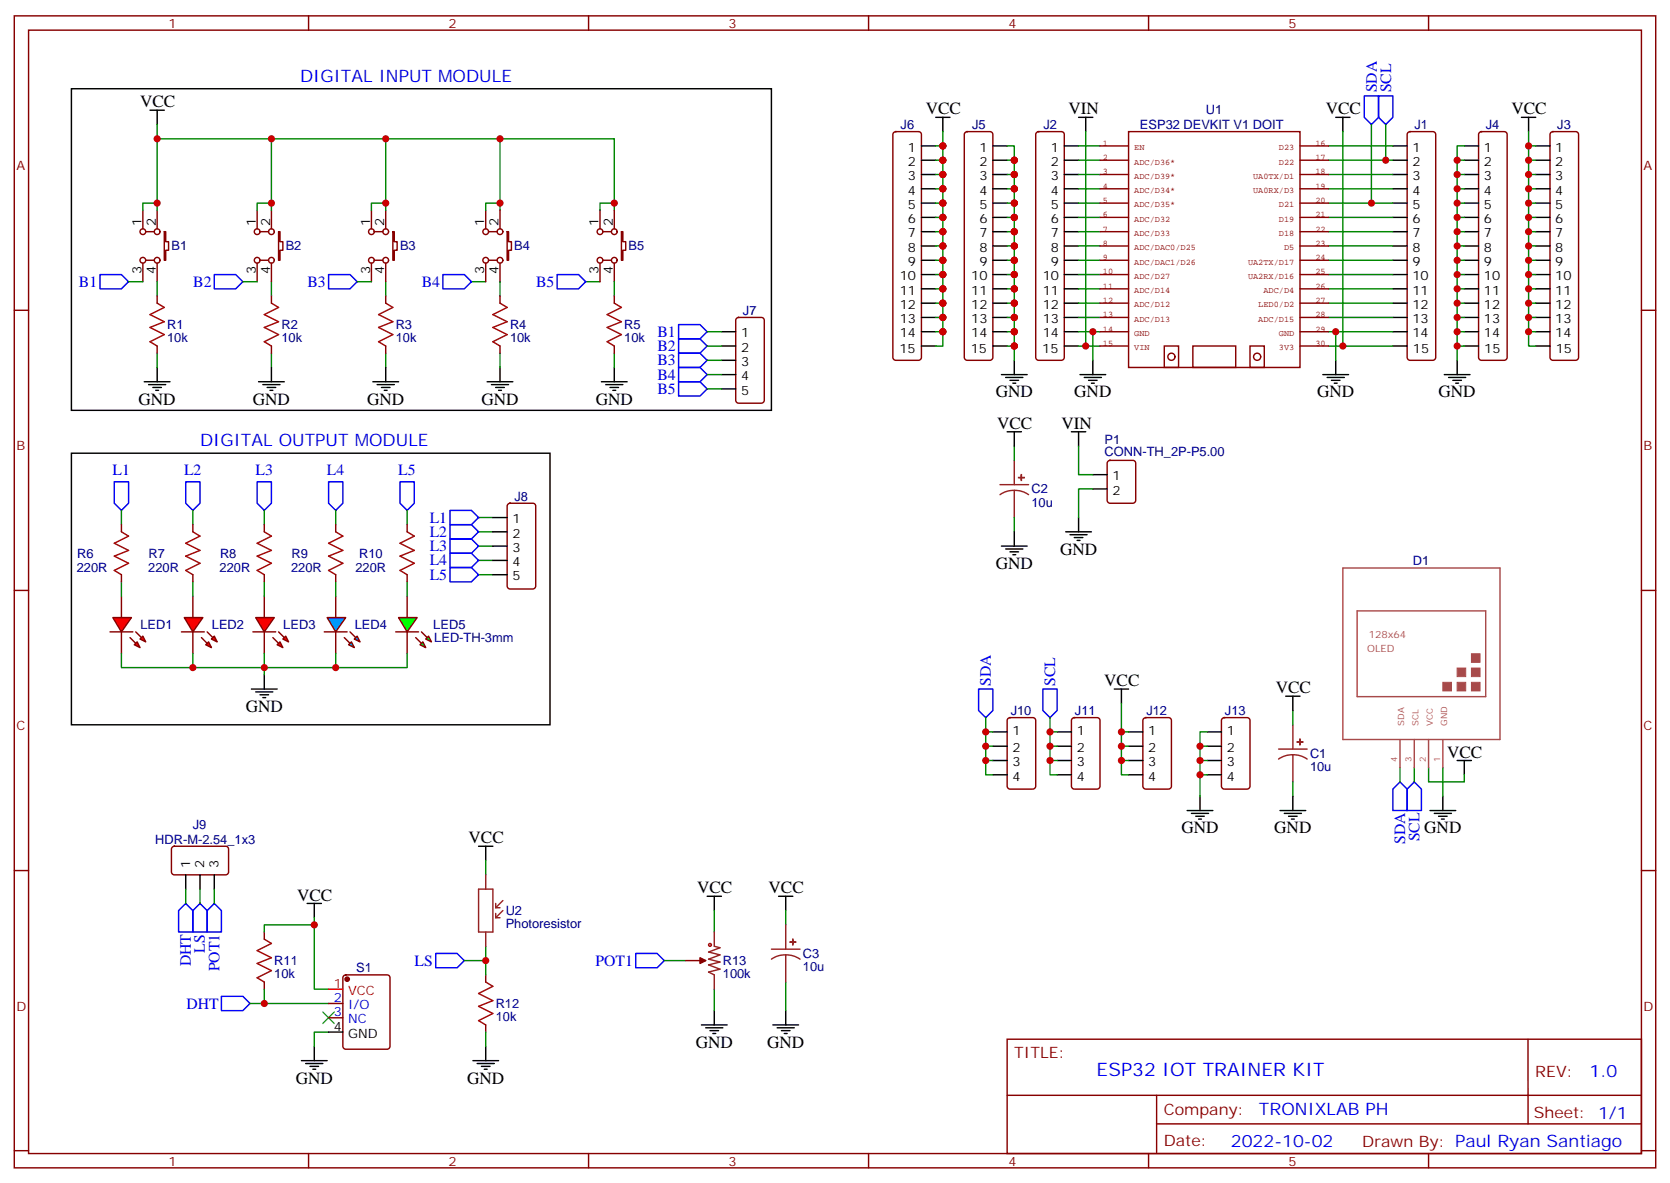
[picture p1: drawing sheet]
<svg xmlns="http://www.w3.org/2000/svg" width="412mm" height="292mm" viewBox="0 0 412 292" stroke-linecap="round" stroke-linejoin="round" font-family="sans-serif">
<g fill="none" stroke="#870000" stroke-width=".35">
<path d="M3.5 3.9h405.4v284.4h-405.4zM7.1 7.4h398.2v277.3h-398.2zM76.2 3.9v3.5M145.3 3.9v3.5M214.5 3.9v3.5M283.6 3.9v3.5M352.8 3.9v3.5M220.7 32.7l.5-.2h5.6a.71 .71 0 0 1 .7 .7v55a.76 .76 0 0 1-.7 .7h-5.6a.76 .76 0 0 1-.7-.7v-55zM238.4 32.7l.4-.2h5.7a.71 .71 0 0 1 .7 .7v55a.76 .76 0 0 1-.7 .7h-5.7a.76 .76 0 0 1-.7-.7v-55zM256 32.7l.5-.2h5.6a.71 .71 0 0 1 .7 .7v55a.76 .76 0 0 1-.7 .7h-5.6a.76 .76 0 0 1-.7-.7v-55zM347.7 32.7l.5-.2h5.6a.71 .71 0 0 1 .7 .7v55a.76 .76 0 0 1-.7 .7h-5.6a.76 .76 0 0 1-.7-.7v-55zM365.4 32.7l.4-.2h5.7a.71 .71 0 0 1 .7 .7v55a.76 .76 0 0 1-.7 .7h-5.7a.76 .76 0 0 1-.7-.7v-55z"/>
<path d="M383 32.7l.5-.2h5.6a.71 .71 0 0 1 .7 .7v55a.76 .76 0 0 1-.7 .7h-5.6a.76 .76 0 0 1-.7-.7v-55zM35.3 51.9v4.6M36 57.2h2.1M38.8 51.9v4.6M40.6 57.2h.3v2.5h.7v2.1h-.7v2.4h-.3zM63.5 51.9v4.6M64.2 57.2h2.1M67 51.9v4.6M68.8 57.2h.3v2.5h.7v2.1h-.7v2.4h-.3zM91.7 51.9v4.6M92.4 57.2h2.1M95.2 51.9v4.6"/>
<path d="M97 57.2h.4v2.5h.7v2.1h-.7v2.4h-.4zM119.9 51.9v4.6M120.6 57.2h2.2M123.5 51.9v4.6M125.2 57.2h.4v2.5h.7v2.1h-.7v2.4h-.4zM148.2 51.9v4.6M148.9 57.2h2.1M151.7 51.9v4.6M153.5 57.2h.3v2.5h.7v2.1h-.7v2.4h-.3zM3.5 76.6h3.6M35.3 64.9v4.6M36 64.2h2.1"/>
<path d="M38.8 64.9v4.6M63.5 64.9v4.6M64.2 64.2h2.1M67 64.9v4.6M91.7 64.9v4.6M92.4 64.2h2.1M95.2 64.9v4.6M119.9 64.9v4.6M120.6 64.2h2.2M123.5 64.9v4.6M148.2 64.9v4.6M148.9 64.2h2.1"/>
<path d="M151.7 64.9v4.6M181.9 78.6l.5-.2h5.6a.71 .71 0 0 1 .7 .7v19.7a.76 .76 0 0 1-.7 .7h-5.6a.76 .76 0 0 1-.7-.7v-19.7zM405.3 76.6h3.6M3.5 145.7h3.6M405.3 145.7h3.6M3.5 214.9h3.6M405.3 214.9h3.6M248.7 256.5h156.6v28.2h-156.6zM377.3 256.5v20.9M248.7 270.4h156.5M285.6 277.4h119.6M285.6 270.4v14.1"/>
<path d="M3.5 284h3.6M76.2 284.7v3.6M145.3 284.7v3.6M214.5 284.7v3.6M283.6 284.7v3.6M352.8 284.7v3.6M405.3 284h3.6"/>
<circle cx="35.3" cy="57.2" r=".71"/>
<circle cx="38.8" cy="57.2" r=".71"/>
<circle cx="63.5" cy="57.2" r=".71"/>
<circle cx="67" cy="57.2" r=".71"/>
<circle cx="91.7" cy="57.2" r=".71"/>
<circle cx="95.3" cy="57.2" r=".71"/>
<circle cx="119.9" cy="57.2" r=".71"/>
<circle cx="123.5" cy="57.2" r=".71"/>
<circle cx="148.2" cy="57.2" r=".71"/>
<circle cx="151.7" cy="57.2" r=".71"/>
<circle cx="35.3" cy="64.2" r=".71"/>
<circle cx="38.8" cy="64.2" r=".71"/>
<circle cx="63.5" cy="64.2" r=".71"/>
<circle cx="67" cy="64.2" r=".71"/>
<circle cx="91.7" cy="64.2" r=".71"/>
<circle cx="95.3" cy="64.2" r=".71"/>
<circle cx="119.9" cy="64.2" r=".71"/>
<circle cx="123.5" cy="64.2" r=".71"/>
<circle cx="148.2" cy="64.2" r=".71"/>
<circle cx="151.7" cy="64.2" r=".71"/>
</g>
<g fill="none" stroke="#000" stroke-width=".35">
<path d="M37 27.2h3.6M38.8 27.2v3.5M227.5 36h3.6M227.5 39.5h3.6M231.1 29h3.5M232.8 29v3.5M245.2 36h3.5M245.2 39.5h3.5M262.8 36h3.5M262.8 39.5h3.5M266.3 29h3.6M268.1 29v3.5"/>
<path d="M329.8 29h3.6M331.6 29v3.5M344 36h3.5M344 39.5h3.5M361.6 36h3.5M361.6 39.5h3.5M375.7 29h3.5M377.5 29v3.5M379.2 36h3.6M379.2 39.5h3.6M227.5 43.1h3.6M227.5 46.6h3.6"/>
<path d="M227.5 50.1h3.6M227.5 53.7h3.6M227.5 57.2h3.6M245.2 43.1h3.5M245.2 46.6h3.5M245.2 50.1h3.5M245.2 53.7h3.5M245.2 57.2h3.5M262.8 43.1h3.5M262.8 46.6h3.5M262.8 50.1h3.5M262.8 53.7h3.5"/>
<path d="M262.8 57.2h3.5M344 43.1h3.5M344 46.6h3.5M344 50.1h3.5M344 53.7h3.5M344 57.2h3.5M361.6 43.1h3.5M361.6 46.6h3.5M361.6 50.1h3.5M361.6 53.7h3.5M361.6 57.2h3.5M379.2 43.1h3.6"/>
<path d="M379.2 46.6h3.6M379.2 50.1h3.6M379.2 53.7h3.6M379.2 57.2h3.6M227.5 60.7h3.6M227.5 64.2h3.6M227.5 67.8h3.6M227.5 71.3h3.6M227.5 74.8h3.6M227.5 78.4h3.6M245.2 60.7h3.5M245.2 64.2h3.5"/>
<path d="M245.2 67.8h3.5M245.2 71.3h3.5M245.2 74.8h3.5M245.2 78.4h3.5M262.8 60.7h3.5M262.8 64.2h3.5M262.8 67.8h3.5M262.8 71.3h3.5M262.8 74.8h3.5M262.8 78.4h3.5M344 60.7h3.5M344 64.2h3.5"/>
<path d="M344 67.8h3.5M344 71.3h3.5M344 74.8h3.5M344 78.4h3.5M361.6 60.7h3.5M361.6 64.2h3.5M361.6 67.8h3.5M361.6 71.3h3.5M361.6 74.8h3.5M361.6 78.4h3.5M379.2 60.7h3.6M379.2 64.2h3.6"/>
<path d="M379.2 67.8h3.6M379.2 71.3h3.6M379.2 74.8h3.6M379.2 78.4h3.6M35.6 94.2h6.4M36.7 94.9h4.2M37.7 95.6h2.2M38.5 96.3h.7M38.8 90.7v3.5M63.9 94.2h6.3M64.9 94.9h4.2M66 95.6h2.1"/>
<path d="M66.7 96.3h.7M67 90.7v3.5M92.1 94.2h6.3M93.1 94.9h4.3M94.2 95.6h2.1M94.9 96.3h.7M95.2 90.7v3.5M120.3 94.2h6.3M121.4 94.9h4.2M122.4 95.6h2.1M123.1 96.3h.7M123.5 90.7v3.5"/>
<path d="M148.5 94.2h6.4M149.6 94.9h4.2M150.6 95.6h2.2M151.3 96.3h.7M151.7 90.7v3.5M178.2 81.9h3.5M178.2 85.4h3.5M178.2 92.5h3.5M178.2 88.9h3.5M178.2 96h3.5M227.5 81.9h3.6M227.5 85.4h3.6"/>
<path d="M245.2 81.9h3.5M245.2 85.4h3.5M247.3 92.5h6.3M248.4 93.2h4.2M249.4 93.9h2.1M250.1 94.6h.7M250.5 88.9v3.6M262.8 81.9h3.5M262.8 85.4h3.5M266.7 92.5h6.3M267.8 93.2h4.2M268.8 93.9h2.1"/>
<path d="M269.5 94.6h.7M269.9 88.9v3.6M326.7 92.5h6.3M327.7 93.2h4.3M328.8 93.9h2.1M329.5 94.6h.7M329.8 88.9v3.6M344 81.9h3.5M344 85.4h3.5M356.7 92.5h6.3M357.7 93.2h4.2M358.8 93.9h2.1"/>
<path d="M359.5 94.6h.7M359.8 88.9v3.6M361.6 81.9h3.5M361.6 85.4h3.5M379.2 81.9h3.6M379.2 85.4h3.6"/>
</g>
<g fill="none" stroke="#008700" stroke-width=".35">
<path d="M38.8 34.3h28.2v17.6M38.8 30.7v21.2M67 34.3h28.2v17.6M95.2 34.3h28.3v17.6M123.5 34.3h28.2v17.6M231.1 36h1.7M231.1 39.5h1.7M232.8 32.5v52.9h-1.7M248.7 36h1.8v52.9M248.7 39.5h1.8M266.3 36h5.3M266.3 39.5h5.3"/>
<path d="M268.1 32.5v52.9M328.1 36h15.9M328.1 39.5h15.9M331.6 32.5v52.9M359.8 39.5h1.8M361.6 36h-1.8v52.9M377.5 32.5v52.9h1.7M377.5 36h1.7M377.5 39.5h1.7M231.1 43.1h1.7M231.1 46.6h1.7M231.1 50.1h1.7"/>
<path d="M231.1 53.7h1.7M231.1 57.2h1.7M248.7 43.1h1.8M248.7 46.6h1.8M248.7 50.1h1.8M248.7 53.7h1.8M248.7 57.2h1.8M266.3 43.1h5.3M266.3 46.6h5.3M266.3 50.1h5.3M266.3 53.7h5.3M266.3 57.2h5.3"/>
<path d="M328.1 43.1h15.9M328.1 46.6h15.9M328.1 50.1h15.9M328.1 53.7h15.9M328.1 57.2h15.9M359.8 43.1h1.8M359.8 46.6h1.8M359.8 50.1h1.8M359.8 53.7h1.8M359.8 57.2h1.8M377.5 43.1h1.7M377.5 46.6h1.7"/>
<path d="M377.5 50.1h1.7M377.5 53.7h1.7M377.5 57.2h1.7M31.7 69.5h3.6M38.8 69.5v3.6M60 69.5h3.5M67 69.5v3.6M88.2 69.5h3.5M95.2 69.5v3.6M116.4 69.5h3.5M123.5 69.5v3.6M144.6 69.5h3.6"/>
<path d="M151.7 69.5v3.6M231.1 60.7h1.7M231.1 64.2h1.7M231.1 67.8h1.7M231.1 71.3h1.7M231.1 74.8h1.7M231.1 78.4h1.7M248.7 60.7h1.8M248.7 64.2h1.8M248.7 67.8h1.8M248.7 71.3h1.8M248.7 74.8h1.8"/>
<path d="M248.7 78.4h1.8M266.3 60.7h5.3M266.3 64.2h5.3M266.3 67.8h5.3M266.3 71.3h5.3M266.3 74.8h5.3M266.3 78.4h5.3M328.1 60.7h15.9M328.1 64.2h15.9M328.1 67.8h15.9M328.1 71.3h15.9M328.1 74.8h15.9"/>
<path d="M328.1 78.4h15.9M359.8 60.7h1.8M359.8 64.2h1.8M359.8 67.8h1.8M359.8 71.3h1.8M359.8 74.8h1.8M359.8 78.4h1.8M377.5 60.7h1.7M377.5 64.2h1.7M377.5 67.8h1.7M377.5 71.3h1.7M377.5 74.8h1.7"/>
<path d="M377.5 78.4h1.7M38.8 87.2v3.5M67 87.2v3.5M95.2 87.2v3.5M123.5 87.2v3.5M151.7 87.2v3.5M174.6 81.9h3.6M174.6 85.4h3.6M174.6 92.5h3.6M174.6 88.9h3.6M231.1 81.9h1.7M248.7 81.9h1.8"/>
<path d="M248.7 85.4h1.8M266.3 81.9h5.3M266.3 85.4h5.3M269.9 81.9v7M328.1 81.9h15.9M328.1 85.4h15.9M329.8 81.9v7M359.8 81.9h1.8M359.8 85.4h1.8M377.5 81.9h1.7"/>
</g>
<path d="M24.7 67.8h5.3l1.7 1.7-1.7 1.8h-5.3zM52.9 67.8h5.3l1.8 1.7-1.8 1.8h-5.3zM81.1 67.8h5.3l1.8 1.7-1.8 1.8h-5.3zM109.4 67.8h5.3l1.7 1.7-1.7 1.8h-5.3zM137.6 67.8h5.3l1.7 1.7-1.7 1.8h-5.3zM167.6 80.1h5.3l1.7 1.8-1.7 1.7h-5.3zM167.6 83.6h5.3l1.7 1.8-1.7 1.8h-5.3zM167.6 87.2h5.3l1.7 1.7-1.7 1.8h-5.3zM167.6 90.7h5.3l1.7 1.8-1.7 1.7h-5.3zM167.6 94.2h5.3l1.7 1.8-1.7 1.8h-5.3z" fill="none" stroke="#00f" stroke-width=".35"/>
<g fill="#f00" stroke="#870000" stroke-width=".35">
<path d="M27.9 152.4h4.6l-2.5 3.6z"/>
<path d="M27.2 156h5.6z"/>
</g>
<g fill="#870000" stroke="#870000" stroke-width=".35">
<path d="M33.5 156l1.4 1.4z"/>
<path d="M32.1 157.4l1.4 1.4z"/>
</g>
<g fill="#f00" stroke="#870000" stroke-width=".35">
<path d="M34.6 157.7l.7-.7 .7 1.4z"/>
<path d="M33.2 159.1l.7-.7 .7 1.4z"/>
</g>
<path d="M30 147.1v5.3M30 156v5.3" fill="none" stroke="#870000" stroke-width=".35"/>
<g fill="#f00" stroke="#870000" stroke-width=".35">
<path d="M45.5 152.4h4.6l-2.5 3.6z"/>
<path d="M44.8 156h5.6z"/>
</g>
<g fill="#870000" stroke="#870000" stroke-width=".35">
<path d="M51.2 156l1.4 1.4z"/>
<path d="M49.7 157.4l1.5 1.4z"/>
</g>
<g fill="#f00" stroke="#870000" stroke-width=".35">
<path d="M52.2 157.7l.7-.7 .7 1.4z"/>
<path d="M50.8 159.1l.7-.7 .7 1.4z"/>
</g>
<path d="M47.6 147.1v5.3M47.6 156v5.3" fill="none" stroke="#870000" stroke-width=".35"/>
<g fill="#f00" stroke="#870000" stroke-width=".35">
<path d="M63.1 152.4h4.6l-2.4 3.6z"/>
<path d="M62.4 156h5.7z"/>
</g>
<g fill="#870000" stroke="#870000" stroke-width=".35">
<path d="M68.8 156l1.4 1.4z"/>
<path d="M67.4 157.4l1.4 1.4z"/>
</g>
<g fill="#f00" stroke="#870000" stroke-width=".35">
<path d="M69.8 157.7l.8-.7 .7 1.4z"/>
<path d="M68.4 159.1l.7-.7 .7 1.4z"/>
</g>
<path d="M65.3 147.1v5.3M65.3 156v5.3M82.9 147.1v5.3M82.9 156v5.3" fill="none" stroke="#870000" stroke-width=".35"/>
<g fill="#09f" stroke="#870000" stroke-width=".35">
<path d="M86.1 159.1l.7-.7 .7 1.4z"/>
<path d="M87.5 157.7l.7-.7 .7 1.4z"/>
</g>
<g fill="#870000" stroke="#870000" stroke-width=".35">
<path d="M85 157.4l1.4 1.4z"/>
<path d="M86.4 156l1.4 1.4z"/>
</g>
<path d="M80.1 156h5.6z" fill="#f00" stroke="#870000" stroke-width=".35"/>
<path d="M80.8 152.4h4.6l-2.5 3.6z" fill="#09f" stroke="#870000" stroke-width=".35"/>
<path d="M98.4 152.4h4.6l-2.5 3.6z" fill="#0f0" stroke="#870000" stroke-width=".35"/>
<path d="M97.7 156h5.7z" fill="#f00" stroke="#870000" stroke-width=".35"/>
<g fill="#870000" stroke="#870000" stroke-width=".35">
<path d="M104.1 156l1.4 1.4z"/>
<path d="M102.7 157.4l1.4 1.4z"/>
</g>
<g fill="#0f0" stroke="#870000" stroke-width=".35">
<path d="M105.1 157.7l.7-.7 .7 1.4z"/>
<path d="M103.7 159.1l.7-.7 .7 1.4z"/>
</g>
<g fill="none" stroke="#870000" stroke-width=".35">
<path d="M38.8 73.1v1.7M67 73.1v1.7M95.2 73.1v1.7M123.5 73.1v1.7M151.7 73.1v1.7M38.8 85.4v1.8M67 85.4v1.8M95.2 85.4v1.8M123.5 85.4v1.8M151.7 85.4v1.8M273.6 113.8l.5-.2h5.7a.71 .71 0 0 1 .7 .7v9.2a.76 .76 0 0 1-.7 .7h-5.7a.76 .76 0 0 1-.7-.7v-9.2zM30 129.5v1.8"/>
<path d="M47.6 129.5v1.8M65.3 129.5v1.8M82.9 129.5v1.8M100.5 129.5v1.8M125.5 124.4l.4-.2h5.7a.71 .71 0 0 1 .7 .7v19.8a.76 .76 0 0 1-.7 .7h-5.7a.76 .76 0 0 1-.7-.7v-19.8zM30 141.9v1.7M47.6 141.9v1.7M65.3 141.9v1.7M82.9 141.9v1.7M100.5 141.9v1.7M100.5 147.1v5.3M100.5 156v5.3"/>
<path d="M248.9 177.3l.5-.2h5.7a.71 .71 0 0 1 .7 .7v16.3a.76 .76 0 0 1-.7 .7h-5.7a.76 .76 0 0 1-.7-.7v-16.3zM264.8 177.3l.5-.2h5.6a.71 .71 0 0 1 .7 .7v16.3a.76 .76 0 0 1-.7 .7h-5.6a.76 .76 0 0 1-.7-.7v-16.3zM282.5 177.3l.4-.2h5.7a.71 .71 0 0 1 .7 .7v16.3a.76 .76 0 0 1-.7 .7h-5.7a.76 .76 0 0 1-.7-.7v-16.3zM301.9 177.3l.4-.2h5.7a.71 .71 0 0 1 .7 .7v16.3a.76 .76 0 0 1-.7 .7h-5.7a.76 .76 0 0 1-.7-.7v-16.3zM42.6 209.1l.4-.2h12.7a.71 .71 0 0 1 .7 .7v5.6a.76 .76 0 0 1-.7 .7h-12.7a.76 .76 0 0 1-.7-.7v-5.6zM65.3 230v1.8M169.3 237.1h3.6M65.3 242.4v1.8M81.1 247.7h3.6M81.1 251.2h3.6M84.9 240.8l.5-.2h10.2a.71 .71 0 0 1 .7 .7v17a.76 .76 0 0 1-.7 .7h-10.2a.76 .76 0 0 1-.7-.7v-17zM119.9 240.6v1.8"/>
<path d="M119.9 253v1.7"/>
</g>
<g fill="none" stroke="#008700" stroke-width=".35">
<path d="M338.7 30.7v19.4M342.2 30.7v8.8M38.8 50.1h-3.5v1.8M67 50.1h-3.5v1.8M95.2 50.1h-3.5v1.8M123.5 50.1h-3.6v1.8M151.7 50.1h-3.5v1.8M174.6 96h3.6M250.5 110.1v3.5M266.3 110.1v7.1h3.6M30 126v3.5M47.6 126v3.5"/>
<path d="M65.3 126v3.5M82.9 126v3.5M100.5 126v3.5M118.2 134.8h3.5M118.2 131.3h3.5M118.2 127.7h3.5M118.2 138.3h3.5M250.5 127.7v3.6M269.9 120.7h-3.6v7M30 143.6v3.5M47.6 143.6v3.5M65.3 143.6v3.5"/>
<path d="M82.9 143.6v3.5M100.5 143.6v3.5M118.2 141.9h3.5M30 161.3v3.5h17.6M47.6 161.3v3.5h35.3v-3.5M65.3 161.3v5.2M100.5 161.3v3.5h-17.6M243.4 177.1v14.1h1.8M259.3 177.1v14.1h1.8M276.9 173.6v17.6h1.8M319.3 175.4v3.5M243.4 187.7h1.8"/>
<path d="M243.4 184.2h1.8M243.4 180.7h1.8M259.3 187.7h1.8M259.3 184.2h1.8M259.3 180.7h1.8M276.9 187.7h1.8M276.9 184.2h1.8M276.9 180.7h1.8M296.3 187.7h1.8M296.3 184.2h1.8M296.3 191.2h1.8M298.1 180.7h-1.8v15.8"/>
<path d="M319.3 193v3.5M345.7 189.5v3.5M349.2 189.5v3.5M352.8 189.5v3.5h8.8v-1.8M356.3 189.5v7M45.9 219.5v3.5M49.4 219.5v3.5M52.9 219.5v3.5M119.9 212.4v3.5M77.6 226.5v17.7h3.5M77.6 228.3h-12.3v1.7M114.7 237.1h5.2"/>
<path d="M119.9 233.6v7M164 237.1h5.3M176.4 224.8v5.2M194 224.8v3.5M61.7 247.7h3.6M65.3 244.2v3.5h15.8M81.1 254.7h-3.5v3.6M119.9 254.7v3.6M176.4 244.2v5.2M194 242.4v7"/>
</g>
<g fill="none" stroke="#000" stroke-width=".35">
<path d="M17.6 21.9h172.9v79.4h-172.9zM17.6 111.9h118.2v67h-118.2zM248.7 106.6h3.5M250.5 106.6v3.5M264.6 106.6h3.5M266.3 106.6v3.5M269.9 117.2h3.5M121.7 127.7h3.5M121.7 131.3h3.5M121.7 134.8h3.5M121.7 138.3h3.5M247.3 134.8h6.3"/>
<path d="M248.4 135.5h4.2M249.4 136.2h2.1M250.1 136.9h.7M250.5 131.3v3.5M263.2 131.3h6.3M264.2 132h4.3M265.3 132.7h2.1M266 133.4h.7M266.3 127.7v3.6M269.9 120.7h3.5M121.7 141.9h3.5M62.1 170.1h6.3"/>
<path d="M63.1 170.8h4.3M64.2 171.5h2.1M64.9 172.2h.7M65.3 166.5v3.6M275.2 170.1h3.5M276.9 170.1v3.5M317.5 171.8h3.5M319.3 171.8v3.6M245.2 187.7h3.5M245.2 180.7h3.5M245.2 184.2h3.5M245.2 191.2h3.5"/>
<path d="M261.1 187.7h3.5M261.1 180.7h3.5M261.1 184.2h3.5M261.1 191.2h3.5M278.7 187.7h3.5M278.7 180.7h3.5M278.7 184.2h3.5M278.7 191.2h3.5M296.3 196.5v3.6M298.1 187.7h3.5M298.1 180.7h3.5M298.1 184.2h3.5"/>
<path d="M298.1 191.2h3.5M319.3 196.5v3.6M356.3 196.5v3.6M359.8 187.7h3.6M361.6 187.7v3.5M45.9 215.9v3.6M49.4 215.9v3.6M52.9 215.9v3.6M118.2 208.9h3.5M119.9 208.9v3.5M293.2 200.1h6.3M294.2 200.8h4.2"/>
<path d="M295.3 201.5h2.1M296 202.2h.7M316.1 200.1h6.3M317.1 200.8h4.3M318.2 201.5h2.1M318.9 202.2h.7M353.1 200.1h6.4M354.2 200.8h4.2M355.2 201.5h2.2M356 202.2h.7M75.8 223h3.6M77.6 223v3.5"/>
<path d="M174.6 221.2h3.6M176.4 221.2v3.6M192.3 221.2h3.5M194 221.2v3.6M77.6 258.3v3.5M81.1 254.7h3.6M119.9 258.3v3.5M173.2 253h6.4M174.3 253.7h4.2M175.3 254.4h2.1M176 255.1h.7M176.4 249.4v3.6"/>
<path d="M190.9 253h6.3M191.9 253.7h4.2M193 254.4h2.1M193.7 255.1h.7M194 249.4v3.6M74.4 261.8h6.4M75.5 262.5h4.2M76.6 263.2h2.1M77.3 263.9h.7M116.8 261.8h6.3M117.8 262.5h4.3M118.9 263.2h2.1"/>
<path d="M119.6 263.9h.7"/>
</g>
<g fill="none" stroke="#00f" stroke-width=".35">
<path d="M336.9 23.7h3.5v5.3l-1.7 1.7-1.8-1.7zM340.4 23.7h3.6v5.3l-1.8 1.7-1.8-1.7zM28.2 118.9h3.5v5.3l-1.7 1.8-1.8-1.8zM45.9 118.9h3.5v5.3l-1.8 1.8-1.7-1.8zM63.5 118.9h3.5v5.3l-1.7 1.8-1.8-1.8zM81.1 118.9h3.6v5.3l-1.8 1.8-1.8-1.8zM98.8 118.9h3.5v5.3l-1.8 1.8-1.7-1.8zM111.1 136.6h5.3l1.8 1.7-1.8 1.8h-5.3zM111.1 133h5.3l1.8 1.8-1.8 1.8h-5.3zM111.1 129.5h5.3l1.8 1.8-1.8 1.7h-5.3zM111.1 126h5.3l1.8 1.7-1.8 1.8h-5.3zM111.1 140.1h5.3l1.8 1.8-1.8 1.7h-5.3z"/>
<path d="M241.7 170.1h3.5v5.3l-1.8 1.7-1.7-1.7zM257.5 170.1h3.6v5.3l-1.8 1.7-1.8-1.7zM345.7 193l1.8 1.8v5.3h-3.5v-5.3zM349.2 193l1.8 1.8v5.3h-3.5v-5.3zM45.9 223l1.7 1.8v5.2h-3.5v-5.2zM49.4 223l1.8 1.8v5.2h-3.6v-5.2zM52.9 223l1.8 1.8v5.2h-3.5v-5.2zM107.6 235.3h5.3l1.8 1.8-1.8 1.8h-5.3zM157 235.3h5.3l1.7 1.8-1.7 1.8h-5.3zM54.7 245.9h5.3l1.7 1.8-1.7 1.7h-5.3z"/>
</g>
<g fill="none" stroke="#a10000" stroke-width=".35">
<path d="M38.8 74.8l1.8 1.1-3.6 1.7 3.6 1.8-3.6 1.4 3.6 1.8-3.6 1.7 1.8 1.1M67 74.8l1.8 1.1-3.5 1.7 3.5 1.8-3.5 1.4 3.5 1.8-3.5 1.7 1.7 1.1M95.2 74.8l1.8 1.1-3.5 1.7 3.5 1.8-3.5 1.4 3.5 1.8-3.5 1.7 1.7 1.1M123.5 74.8l1.7 1.1-3.5 1.7 3.5 1.8-3.5 1.4 3.5 1.8-3.5 1.7 1.8 1.1M151.7 74.8l1.8 1.1-3.6 1.7 3.6 1.8-3.6 1.4 3.6 1.8-3.6 1.7 1.8 1.1M30 131.3l1.7 1-3.5 1.8 3.5 1.8-3.5 1.4 3.5 1.7-3.5 1.8 1.8 1.1M47.6 131.3l1.8 1-3.5 1.8 3.5 1.8-3.5 1.4 3.5 1.7-3.5 1.8 1.7 1.1M65.3 131.3l1.7 1-3.5 1.8 3.5 1.8-3.5 1.4 3.5 1.7-3.5 1.8 1.8 1.1M82.9 131.3l1.8 1-3.6 1.8 3.6 1.8-3.6 1.4 3.6 1.7-3.6 1.8 1.8 1.1M100.5 131.3l1.8 1-3.5 1.8 3.5 1.8-3.5 1.4 3.5 1.7-3.5 1.8 1.7 1.1M65.3 231.8l1.7 1.1-3.5 1.7 3.5 1.8-3.5 1.4 3.5 1.8-3.5 1.7 1.8 1.1M119.9 242.4l1.8 1.1-3.5 1.7 3.5 1.8-3.5 1.4 3.5 1.8-3.5 1.7 1.7 1.1"/>
<circle cx="175.3" cy="233.2" r=".35"/>
</g>
<path d="M79.7 249.8l2.8 2.8M82.5 249.8l-2.8 2.8" fill="none" stroke="#3c3" stroke-width=".35"/>
<path d="M331.6 140.2h38.8v42.3h-38.8zM335.1 150.8h31.8v21.1h-31.8zM345.7 182.5v7M349.2 182.5v7M352.8 182.5v7M356.3 182.5v7" fill="none" stroke="#a64a4a" stroke-width=".35"/>
<g fill="#a64a4a" stroke="#a64a4a" stroke-width=".25">
<path d="M363.4 168.4h2.1v2.1h-2.1z"/>
<path d="M359.8 168.4h2.1v2.1h-2.1z"/>
<path d="M363.4 164.9h2.1v2.1h-2.1z"/>
<path d="M356.3 168.4h2.1v2.1h-2.1z"/>
<path d="M363.4 161.4h2.1v2.1h-2.1z"/>
<path d="M359.8 164.9h2.1v2.1h-2.1z"/>
</g>
<g fill="none" stroke="#8c2424" stroke-width=".35">
<path d="M246.9 119.6h7.1M250.5 113.6v6M250.5 121l-1.9 .3-1.7 .8M250.5 121l1.8 .3 1.7 .8M250.5 121v6.7M319.3 178.9v6M315.7 184.9h7.1M319.3 186.3l-1.9 .2-1.7 .9M319.3 186.3l1.8 .2 1.7 .9M319.3 186.3v6.7M118.2 219.5h3.5v10.5h-3.5zM119.9 215.9v3.6"/>
<path d="M119.9 230v3.6M122.4 224h1.1M122.4 223v1M122.4 225.5v1M122.4 226.5h1.1M124.2 222.3l-1.8 1.7M124.2 224.8l-1.8 1.7M172.9 237.1h1.4M176.4 230v3.6l1.4 .3-2.8 1.1 2.8 .7-2.8 1 2.8 .8-2.8 .7 2.8 1-2.8 .7 1.4 .7v3.6M190.5 234.3h7.1M194 235.7l-1.8 .2-1.7 .8M194 235.7l1.9 .2 1.7 .8"/>
<path d="M194 228.3v6M194 235.7v6.7"/>
</g>
<g fill="#870000" stroke="#870000" stroke-width=".35">
<path d="M172.9 236.4l1.4 .7-1.4 .7z"/>
<circle cx="85.7" cy="241.7" r=".53"/>
</g>
<path d="M81.1 244.2h3.6" fill="none" stroke="#f00" stroke-width=".35"/>
<g fill="none" stroke="#850000" stroke-width=".35">
<path d="M271.6 36h7.1M271.6 39.5h7.1M278.7 32.5h42.3v58.2h-42.3zM321 36h7.1M321 39.5h7.1M271.6 43.1h7.1M271.6 46.6h7.1M271.6 50.1h7.1M271.6 53.7h7.1M271.6 57.2h7.1M321 43.1h7.1M321 46.6h7.1"/>
<path d="M321 50.1h7.1M321 53.7h7.1M321 57.2h7.1M271.6 67.8h7.1M271.6 71.3h7.1M271.6 74.8h7.1M271.6 78.4h7.1M271.6 60.7h7.1M271.6 64.2h7.1M321 67.8h7.1M321 71.3h7.1M321 74.8h7.1"/>
<path d="M321 78.4h7.1M321 60.7h7.1M321 64.2h7.1M271.6 81.9h7.1M271.6 85.4h7.1M287.5 85.4h3.5v5.3h-3.5zM294.6 85.4h10.6v5.3h-10.6zM308.7 85.4h3.5v5.3h-3.5zM321 81.9h7.1M321 85.4h7.1"/>
<circle cx="289.3" cy="88.1" r=".88"/>
<circle cx="310.4" cy="88.1" r=".88"/>
</g>
<g fill="#8c2424" stroke="#8c2424" stroke-width=".35">
<path d="M320.3 183.1l1.4 .1z"/>
<path d="M321 182.4v1.4z"/>
<path d="M251.5 117.9h1.4z"/>
<path d="M252.2 117.2v1.4z"/>
<path d="M195.1 232.5l1.4 .1z"/>
<path d="M195.8 231.8v1.4z"/>
</g>
<g fill="#c00">
<circle cx="250.5" cy="39.5" r=".88"/>
<circle cx="250.5" cy="43.1" r=".88"/>
<circle cx="250.5" cy="46.6" r=".88"/>
<circle cx="250.5" cy="50.1" r=".88"/>
<circle cx="250.5" cy="53.7" r=".88"/>
<circle cx="250.5" cy="57.2" r=".88"/>
<circle cx="250.5" cy="60.7" r=".88"/>
<circle cx="250.5" cy="64.2" r=".88"/>
<circle cx="250.5" cy="67.8" r=".88"/>
<circle cx="250.5" cy="71.3" r=".88"/>
<circle cx="250.5" cy="74.8" r=".88"/>
<circle cx="250.5" cy="78.4" r=".88"/>
<circle cx="250.5" cy="81.9" r=".88"/>
<circle cx="250.5" cy="85.4" r=".88"/>
<circle cx="232.8" cy="36" r=".88"/>
<circle cx="232.8" cy="39.5" r=".88"/>
<circle cx="232.8" cy="43.1" r=".88"/>
<circle cx="232.8" cy="46.6" r=".88"/>
<circle cx="232.8" cy="50.1" r=".88"/>
<circle cx="232.8" cy="53.7" r=".88"/>
<circle cx="232.8" cy="57.2" r=".88"/>
<circle cx="232.8" cy="60.7" r=".88"/>
<circle cx="232.8" cy="64.2" r=".88"/>
<circle cx="232.8" cy="67.8" r=".88"/>
<circle cx="232.8" cy="71.3" r=".88"/>
<circle cx="232.8" cy="74.8" r=".88"/>
<circle cx="232.8" cy="78.4" r=".88"/>
<circle cx="232.8" cy="81.9" r=".88"/>
<circle cx="269.9" cy="81.9" r=".88"/>
<circle cx="329.8" cy="81.9" r=".88"/>
<circle cx="331.6" cy="85.4" r=".88"/>
<circle cx="359.8" cy="85.4" r=".88"/>
<circle cx="359.8" cy="81.9" r=".88"/>
<circle cx="359.8" cy="78.4" r=".88"/>
<circle cx="359.8" cy="74.8" r=".88"/>
<circle cx="359.8" cy="71.3" r=".88"/>
<circle cx="359.8" cy="67.8" r=".88"/>
<circle cx="359.8" cy="64.2" r=".88"/>
<circle cx="359.8" cy="60.7" r=".88"/>
<circle cx="359.8" cy="57.2" r=".88"/>
<circle cx="359.8" cy="53.7" r=".88"/>
<circle cx="359.8" cy="50.1" r=".88"/>
<circle cx="359.8" cy="46.6" r=".88"/>
<circle cx="359.8" cy="43.1" r=".88"/>
<circle cx="359.8" cy="39.5" r=".88"/>
<circle cx="377.5" cy="36" r=".88"/>
<circle cx="377.5" cy="39.5" r=".88"/>
<circle cx="377.5" cy="43.1" r=".88"/>
<circle cx="377.5" cy="46.6" r=".88"/>
<circle cx="377.5" cy="50.1" r=".88"/>
<circle cx="377.5" cy="53.7" r=".88"/>
<circle cx="377.5" cy="57.2" r=".88"/>
<circle cx="377.5" cy="60.7" r=".88"/>
<circle cx="377.5" cy="64.2" r=".88"/>
<circle cx="377.5" cy="67.8" r=".88"/>
<circle cx="377.5" cy="71.3" r=".88"/>
<circle cx="377.5" cy="74.8" r=".88"/>
<circle cx="377.5" cy="78.4" r=".88"/>
<circle cx="377.5" cy="81.9" r=".88"/>
<circle cx="268.1" cy="85.4" r=".88"/>
<circle cx="38.8" cy="34.3" r=".88"/>
<circle cx="67" cy="34.3" r=".88"/>
<circle cx="95.3" cy="34.3" r=".88"/>
<circle cx="123.5" cy="34.3" r=".88"/>
<circle cx="65.3" cy="164.8" r=".88"/>
<circle cx="47.6" cy="164.8" r=".88"/>
<circle cx="82.9" cy="164.8" r=".88"/>
<circle cx="77.6" cy="228.3" r=".88"/>
<circle cx="65.3" cy="247.7" r=".88"/>
<circle cx="338.7" cy="50.1" r=".88"/>
<circle cx="342.2" cy="39.5" r=".88"/>
<circle cx="119.9" cy="237.1" r=".88"/>
<circle cx="243.4" cy="187.7" r=".88"/>
<circle cx="243.4" cy="184.2" r=".88"/>
<circle cx="243.4" cy="180.7" r=".88"/>
<circle cx="259.3" cy="187.7" r=".88"/>
<circle cx="259.3" cy="184.2" r=".88"/>
<circle cx="259.3" cy="180.7" r=".88"/>
<circle cx="276.9" cy="187.7" r=".88"/>
<circle cx="276.9" cy="184.2" r=".88"/>
<circle cx="276.9" cy="180.7" r=".88"/>
<circle cx="296.3" cy="184.2" r=".88"/>
<circle cx="296.3" cy="187.7" r=".88"/>
<circle cx="296.3" cy="191.2" r=".88"/>
<circle cx="38.8" cy="50.1" r=".88"/>
<circle cx="67" cy="50.1" r=".88"/>
<circle cx="95.3" cy="50.1" r=".88"/>
<circle cx="123.5" cy="50.1" r=".88"/>
<circle cx="151.7" cy="50.1" r=".88"/>
</g>
<text font-size="4.6" fill="#00f" x="270.8" y="265.5">ESP32 IOT TRAINER KIT</text>
<g font-size="4.2" fill="#00f">
<text x="74.1" y="20.1">DIGITAL INPUT MODULE</text>
<text x="49.4" y="110.1">DIGITAL OUTPUT MODULE</text>
<text x="392.5" y="265.8">1.0</text>
<text x="310.9" y="275.3">TRONIXLAB PH</text>
<text x="304" y="283.1">2022-10-02</text>
</g>
<g font-size="4.2">
<text x="34.6" y="26.5">VCC</text>
<text x="228.6" y="28.3">VCC</text>
<text x="263.9" y="28.3">VIN</text>
<text x="327.4" y="28.3">VCC</text>
<text x="373.2" y="28.3">VCC</text>
<text x="34.2" y="99.9">GND</text>
<text x="62.4" y="99.9">GND</text>
<text x="90.7" y="99.9">GND</text>
<text x="118.9" y="99.9">GND</text>
<text x="147.1" y="99.9">GND</text>
<text x="245.9" y="98.1">GND</text>
<text x="265.3" y="98.1">GND</text>
<text x="325.3" y="98.1">GND</text>
<text x="355.2" y="98.1">GND</text>
<text x="246.2" y="105.9">VCC</text>
<text x="262.1" y="105.9">VIN</text>
<text x="261.8" y="136.9">GND</text>
<text x="245.9" y="140.4">GND</text>
<text x="272.7" y="169.4">VCC</text>
<text x="315" y="171.1">VCC</text>
<text x="60.7" y="175.7">GND</text>
<text x="357.4" y="187">VCC</text>
<text x="115.7" y="208.2">VCC</text>
<text x="291.7" y="205.7">GND</text>
<text x="314.7" y="205.7">GND</text>
<text x="351.7" y="205.7">GND</text>
<text x="172.2" y="220.5">VCC</text>
<text x="189.8" y="220.5">VCC</text>
<text x="73.4" y="222.3">VCC</text>
<text x="171.8" y="258.6">GND</text>
<text x="189.4" y="258.6">GND</text>
<text x="73" y="267.4">GND</text>
<text x="115.4" y="267.4">GND</text>
</g>
<g font-size="3.9" fill="#00f">
<text x="340" y="22.8" transform="rotate(-90 340 22.8)">SDA</text>
<text x="343.5" y="22.8" transform="rotate(-90 343.5 22.8)">SCL</text>
<text x="19.5" y="70.8">B1</text>
<text x="47.7" y="70.8">B2</text>
<text x="75.9" y="70.8">B3</text>
<text x="104.2" y="70.8">B4</text>
<text x="132.4" y="70.8">B5</text>
<text x="162.4" y="83.1">B1</text>
<text x="162.4" y="86.7">B2</text>
<text x="162.4" y="90.2">B3</text>
<text x="162.4" y="93.7">B4</text>
<text x="162.4" y="97.2">B5</text>
<text x="27.8" y="117.2">L1</text>
<text x="45.4" y="117.2">L2</text>
<text x="63.1" y="117.2">L3</text>
<text x="80.7" y="117.2">L4</text>
<text x="98.4" y="117.2">L5</text>
<text x="106.1" y="129">L1</text>
<text x="106.1" y="136">L3</text>
<text x="106.1" y="132.5">L2</text>
<text x="106.1" y="143.1">L5</text>
<text x="106.1" y="139.6">L4</text>
<text x="244.7" y="169.4" transform="rotate(-90 244.7 169.4)">SDA</text>
<text x="260.6" y="169.4" transform="rotate(-90 260.6 169.4)">SCL</text>
<text x="347" y="208.3" transform="rotate(-90 347 208.3)">SDA</text>
<text x="350.5" y="207.7" transform="rotate(-90 350.5 207.7)">SCL</text>
<text x="47.1" y="238.5" transform="rotate(-90 47.1 238.5)">DHT</text>
<text x="50.6" y="235.1" transform="rotate(-90 50.6 235.1)">LS</text>
<text x="54.2" y="239.7" transform="rotate(-90 54.2 239.7)">POT1</text>
<text x="102.4" y="238.3">LS</text>
<text x="147" y="238.4">POT1</text>
<text x="46" y="248.9">DHT</text>
</g>
<g font-size="3.9" fill="#800">
<text x="250.5" y="261.1">TITLE:</text>
<text x="379.1" y="265.8">REV:</text>
<text x="287.4" y="275.3">Company:</text>
<text x="378.7" y="275.9">Sheet: 1/1</text>
<text x="287.4" y="283">Date:</text>
<text x="336.4" y="283.1">Drawn By: Paul Ryan Santiago</text>
</g>
<g font-size="3.2" fill="#800">
<text x="41.6" y="6.9">1</text>
<text x="110.8" y="6.9">2</text>
<text x="179.9" y="6.9">3</text>
<text x="249.1" y="6.9">4</text>
<text x="318.2" y="6.9">5</text>
<text x="4.1" y="42">A</text>
<text x="405.9" y="42">A</text>
<text x="4.1" y="111.2">B</text>
<text x="405.9" y="111.2">B</text>
<text x="4.1" y="180.3">C</text>
<text x="405.9" y="180.3">C</text>
<text x="4.1" y="249.4">D</text>
<text x="405.9" y="249.4">D</text>
<text x="41.6" y="287.7">1</text>
<text x="110.8" y="287.7">2</text>
<text x="179.9" y="287.7">3</text>
<text x="249.1" y="287.7">4</text>
<text x="318.2" y="287.7">5</text>
</g>
<g font-size="3.2" fill="#000080">
<text x="297.8" y="28.2">U1</text>
<text x="222.4" y="31.9">J6</text>
<text x="240" y="31.9">J5</text>
<text x="257.7" y="31.9">J2</text>
<text x="281.5" y="31.9">ESP32 DEVKIT V1 DOIT</text>
<text x="349.3" y="31.9">J1</text>
<text x="366.9" y="31.9">J4</text>
<text x="384.6" y="31.9">J3</text>
<text x="42.3" y="61.8">B1</text>
<text x="70.6" y="61.8">B2</text>
<text x="98.8" y="61.8">B3</text>
<text x="127" y="61.8">B4</text>
<text x="155.2" y="61.8">B5</text>
<text x="183.5" y="77.8">J7</text>
<text x="41.3" y="81.2">R1</text>
<text x="69.5" y="81.2">R2</text>
<text x="97.7" y="81.2">R3</text>
<text x="125.9" y="81.2">R4</text>
<text x="154.2" y="81.2">R5</text>
<text x="41.3" y="84.4">10k</text>
<text x="69.5" y="84.4">10k</text>
<text x="97.7" y="84.4">10k</text>
<text x="125.9" y="84.4">10k</text>
<text x="154.2" y="84.4">10k</text>
<text x="272.8" y="112.6">CONN-TH_2P-P5.00</text>
<text x="272.8" y="109.5">P1</text>
<text x="127" y="123.6">J8</text>
<text x="254.7" y="125">10u</text>
<text x="254.7" y="121.7">C2</text>
<text x="19.1" y="137.7">R6</text>
<text x="36.7" y="137.7">R7</text>
<text x="54.3" y="137.7">R8</text>
<text x="72" y="137.7">R9</text>
<text x="88.7" y="137.7">R10</text>
<text x="19" y="141.2">220R</text>
<text x="36.6" y="141.2">220R</text>
<text x="54.2" y="141.2">220R</text>
<text x="71.9" y="141.2">220R</text>
<text x="87.8" y="141.2">220R</text>
<text x="348.9" y="139.5">D1</text>
<text x="34.7" y="155.4">LED1</text>
<text x="52.3" y="155.4">LED2</text>
<text x="70" y="155.4">LED3</text>
<text x="87.6" y="155.4">LED4</text>
<text x="107" y="155.4">LED5</text>
<text x="107.2" y="158.5">LED-TH-3mm</text>
<text x="249.6" y="176.5">J10</text>
<text x="265.5" y="176.5">J11</text>
<text x="283.1" y="176.5">J12</text>
<text x="302.5" y="176.5">J13</text>
<text x="323.5" y="190.3">10u</text>
<text x="323.5" y="187">C1</text>
<text x="38.3" y="208.2">HDR-M-2.54_1x3</text>
<text x="47.6" y="204.7">J9</text>
<text x="124.9" y="225.9">U2</text>
<text x="124.9" y="229">Photoresistor</text>
<text x="67.7" y="238.2">R11</text>
<text x="178.5" y="238.2">R13</text>
<text x="198.3" y="239.7">10u</text>
<text x="198.3" y="236.4">C3</text>
<text x="67.7" y="241.4">10k</text>
<text x="87.9" y="240">S1</text>
<text x="178.5" y="241.4">100k</text>
<text x="122.4" y="251.9">10k</text>
<text x="122.4" y="248.8">R12</text>
</g>
<g font-size="3.2">
<text x="224.2" y="37.4">1</text>
<text x="224.2" y="41">2</text>
<text x="241.9" y="37.4">1</text>
<text x="241.9" y="41">2</text>
<text x="259.5" y="37.4">1</text>
<text x="259.5" y="41">2</text>
<text x="348.8" y="37.4">1</text>
<text x="348.8" y="41">2</text>
<text x="366.4" y="37.4">1</text>
<text x="366.4" y="41">2</text>
<text x="384.1" y="37.4">1</text>
<text x="384.1" y="41">2</text>
<text x="224.2" y="44.5">3</text>
<text x="241.9" y="44.5">3</text>
<text x="259.5" y="44.5">3</text>
<text x="348.8" y="44.5">3</text>
<text x="366.4" y="44.5">3</text>
<text x="384.1" y="44.5">3</text>
<text x="224.2" y="48">4</text>
<text x="224.2" y="51.5">5</text>
<text x="241.9" y="48">4</text>
<text x="241.9" y="51.5">5</text>
<text x="259.5" y="48">4</text>
<text x="259.5" y="51.5">5</text>
<text x="348.8" y="48">4</text>
<text x="348.8" y="51.5">5</text>
<text x="366.4" y="48">4</text>
<text x="366.4" y="51.5">5</text>
<text x="384.1" y="48">4</text>
<text x="384.1" y="51.5">5</text>
<text x="34.9" y="55.8" transform="rotate(-90 34.9 55.8)">1</text>
<text x="38.5" y="55.8" transform="rotate(-90 38.5 55.8)">2</text>
<text x="63.1" y="55.8" transform="rotate(-90 63.1 55.8)">1</text>
<text x="66.7" y="55.8" transform="rotate(-90 66.7 55.8)">2</text>
<text x="91.4" y="55.8" transform="rotate(-90 91.4 55.8)">1</text>
<text x="94.9" y="55.8" transform="rotate(-90 94.9 55.8)">2</text>
<text x="119.6" y="55.8" transform="rotate(-90 119.6 55.8)">1</text>
<text x="123.1" y="55.8" transform="rotate(-90 123.1 55.8)">2</text>
<text x="147.8" y="55.8" transform="rotate(-90 147.8 55.8)">1</text>
<text x="151.3" y="55.8" transform="rotate(-90 151.3 55.8)">2</text>
<text x="224.2" y="55.1">6</text>
<text x="224.2" y="58.6">7</text>
<text x="241.9" y="55.1">6</text>
<text x="241.9" y="58.6">7</text>
<text x="259.5" y="55.1">6</text>
<text x="259.5" y="58.6">7</text>
<text x="348.8" y="55.1">6</text>
<text x="348.8" y="58.6">7</text>
<text x="366.4" y="55.1">6</text>
<text x="366.4" y="58.6">7</text>
<text x="384.1" y="55.1">6</text>
<text x="384.1" y="58.6">7</text>
<text x="224.2" y="62.1">8</text>
<text x="224.2" y="65.7">9</text>
<text x="241.9" y="62.1">8</text>
<text x="241.9" y="65.7">9</text>
<text x="259.5" y="62.1">8</text>
<text x="259.5" y="65.7">9</text>
<text x="348.8" y="62.1">8</text>
<text x="348.8" y="65.7">9</text>
<text x="366.4" y="62.1">8</text>
<text x="366.4" y="65.7">9</text>
<text x="384.1" y="62.1">8</text>
<text x="384.1" y="65.7">9</text>
<text x="34.9" y="67.7" transform="rotate(-90 34.9 67.7)">3</text>
<text x="38.5" y="67.7" transform="rotate(-90 38.5 67.7)">4</text>
<text x="63.1" y="67.7" transform="rotate(-90 63.1 67.7)">3</text>
<text x="66.7" y="67.7" transform="rotate(-90 66.7 67.7)">4</text>
<text x="91.4" y="67.7" transform="rotate(-90 91.4 67.7)">3</text>
<text x="94.9" y="67.7" transform="rotate(-90 94.9 67.7)">4</text>
<text x="119.6" y="67.7" transform="rotate(-90 119.6 67.7)">3</text>
<text x="123.1" y="67.7" transform="rotate(-90 123.1 67.7)">4</text>
<text x="147.8" y="67.7" transform="rotate(-90 147.8 67.7)">3</text>
<text x="151.3" y="67.7" transform="rotate(-90 151.3 67.7)">4</text>
<text x="222.2" y="69.2">10</text>
<text x="239.8" y="69.2">10</text>
<text x="257.5" y="69.2">10</text>
<text x="348.8" y="69.2">10</text>
<text x="366.4" y="69.2">10</text>
<text x="384.1" y="69.2">10</text>
<text x="222.2" y="72.7">11</text>
<text x="222.2" y="76.2">12</text>
<text x="239.8" y="72.7">11</text>
<text x="239.8" y="76.2">12</text>
<text x="257.5" y="72.7">11</text>
<text x="257.5" y="76.2">12</text>
<text x="348.8" y="72.7">11</text>
<text x="348.8" y="76.2">12</text>
<text x="366.4" y="72.7">11</text>
<text x="366.4" y="76.2">12</text>
<text x="384.1" y="72.7">11</text>
<text x="384.1" y="76.2">12</text>
<text x="183" y="83.3">1</text>
<text x="222.2" y="79.8">13</text>
<text x="222.2" y="83.3">14</text>
<text x="239.8" y="79.8">13</text>
<text x="239.8" y="83.3">14</text>
<text x="257.5" y="79.8">13</text>
<text x="257.5" y="83.3">14</text>
<text x="348.8" y="79.8">13</text>
<text x="348.8" y="83.3">14</text>
<text x="366.4" y="79.8">13</text>
<text x="366.4" y="83.3">14</text>
<text x="384.1" y="79.8">13</text>
<text x="384.1" y="83.3">14</text>
<text x="183" y="86.8">2</text>
<text x="222.1" y="87.2">15</text>
<text x="239.7" y="87.2">15</text>
<text x="257.4" y="87.2">15</text>
<text x="348.9" y="87.2">15</text>
<text x="366.5" y="87.2">15</text>
<text x="384.2" y="87.2">15</text>
<text x="183" y="90.3">3</text>
<text x="183" y="93.9">4</text>
<text x="183" y="97.4">5</text>
<text x="274.7" y="118.6">1</text>
<text x="274.7" y="122.1">2</text>
<text x="126.5" y="129.2">1</text>
<text x="126.5" y="132.7">2</text>
<text x="126.5" y="136.2">3</text>
<text x="126.5" y="139.7">4</text>
<text x="126.5" y="143.3">5</text>
<text x="250" y="181.4">1</text>
<text x="250" y="185.6">2</text>
<text x="265.9" y="181.4">1</text>
<text x="265.9" y="185.6">2</text>
<text x="283.5" y="181.4">1</text>
<text x="283.5" y="185.6">2</text>
<text x="302.9" y="181.4">1</text>
<text x="302.9" y="185.6">2</text>
<text x="250" y="189.1">3</text>
<text x="265.9" y="189.1">3</text>
<text x="283.5" y="189.1">3</text>
<text x="302.9" y="189.1">3</text>
<text x="250" y="192.7">4</text>
<text x="265.9" y="192.7">4</text>
<text x="283.5" y="192.7">4</text>
<text x="302.9" y="192.7">4</text>
<text x="46.9" y="214.2" transform="rotate(-90 46.9 214.2)">1</text>
<text x="50.4" y="214.2" transform="rotate(-90 50.4 214.2)">2</text>
<text x="54" y="214.2" transform="rotate(-90 54 214.2)">3</text>
<text x="82.5" y="254.4">4</text>
<text x="86" y="256.2">GND</text>
</g>
<g font-size="3.2" fill="#f00">
<text x="82.5" y="243.8">1</text>
<text x="86" y="245.6">VCC</text>
</g>
<g font-size="3.2" fill="#00f">
<text x="82.5" y="247.3">2</text>
<text x="82.5" y="250.9">3</text>
<text x="86" y="249.1">I/O</text>
<text x="86" y="252.6">NC</text>
</g>
<g font-size="2.5" fill="#a54b4b">
<text x="337.6" y="161">OLED</text>
<text x="338" y="157.4">128x64</text>
</g>
<g font-size="2.1" fill="#840000">
<text x="272.3" y="36">1</text>
<text x="324.8" y="36">16</text>
<text x="272.3" y="39.5">2</text>
<text x="280.1" y="37.1">EN</text>
<text x="280.1" y="40.6">ADC/D36*</text>
<text x="315.8" y="37.1">D23</text>
<text x="315.8" y="40.6">D22</text>
<text x="324.8" y="39.5">17</text>
<text x="272.3" y="43">3</text>
<text x="272.3" y="46.6">4</text>
<text x="280.1" y="44.1">ADC/D39*</text>
<text x="280.1" y="47.7">ADC/D34*</text>
<text x="309.5" y="44.1">UA0TX/D1</text>
<text x="309.5" y="47.7">UA0RX/D3</text>
<text x="324.8" y="43">18</text>
<text x="324.8" y="46.6">19</text>
<text x="272.3" y="50.1">5</text>
<text x="272.3" y="53.6">6</text>
<text x="280.1" y="51.2">ADC/D35*</text>
<text x="315.8" y="51.2">D21</text>
<text x="324.8" y="50.1">20</text>
<text x="324.8" y="53.6">21</text>
<text x="272.3" y="57.1">7</text>
<text x="280.1" y="54.7">ADC/D32</text>
<text x="280.1" y="58.2">ADC/D33</text>
<text x="315.8" y="54.7">D19</text>
<text x="315.8" y="58.2">D18</text>
<text x="324.8" y="57.1">22</text>
<text x="272.3" y="60.7">8</text>
<text x="272.3" y="64.2">9</text>
<text x="280.1" y="61.8">ADC/DAC0/D25</text>
<text x="280.1" y="65.3">ADC/DAC1/D26</text>
<text x="308.2" y="65.3">UA2TX/D17</text>
<text x="317.1" y="61.8">D5</text>
<text x="324.8" y="60.7">23</text>
<text x="324.8" y="64.2">24</text>
<text x="272.3" y="67.7">10</text>
<text x="272.3" y="71.3">11</text>
<text x="280.1" y="68.8">ADC/D27</text>
<text x="308.2" y="68.8">UA2RX/D16</text>
<text x="324.8" y="67.7">25</text>
<text x="324.8" y="71.3">26</text>
<text x="272.3" y="74.8">12</text>
<text x="280.1" y="72.4">ADC/D14</text>
<text x="280.1" y="75.9">ADC/D12</text>
<text x="310.7" y="75.9">LED0/D2</text>
<text x="312" y="72.4">ADC/D4</text>
<text x="324.8" y="74.8">27</text>
<text x="272.3" y="78.3">13</text>
<text x="272.3" y="81.8">14</text>
<text x="280.1" y="79.4">ADC/D13</text>
<text x="280.1" y="82.9">GND</text>
<text x="310.7" y="79.4">ADC/D15</text>
<text x="315.8" y="82.9">GND</text>
<text x="324.8" y="78.3">28</text>
<text x="324.8" y="81.8">29</text>
<text x="272.3" y="85.4">15</text>
<text x="280.1" y="86.5">VIN</text>
<text x="315.8" y="86.5">3V3</text>
<text x="324.8" y="85.4">30</text>
</g>
<g font-size="2.1" fill="#a54b4b">
<text x="346.8" y="179.2" transform="rotate(-90 346.8 179.2)">SDA</text>
<text x="350.3" y="179.2" transform="rotate(-90 350.3 179.2)">SCL</text>
<text x="353.8" y="179.2" transform="rotate(-90 353.8 179.2)">VCC</text>
<text x="357.3" y="179.2" transform="rotate(-90 357.3 179.2)">GND</text>
<text x="345" y="188.2" transform="rotate(-90 345 188.2)">4</text>
<text x="348.6" y="188.2" transform="rotate(-90 348.6 188.2)">3</text>
<text x="352.1" y="188.2" transform="rotate(-90 352.1 188.2)">2</text>
<text x="355.6" y="188.2" transform="rotate(-90 355.6 188.2)">1</text>
</g>
</svg>
